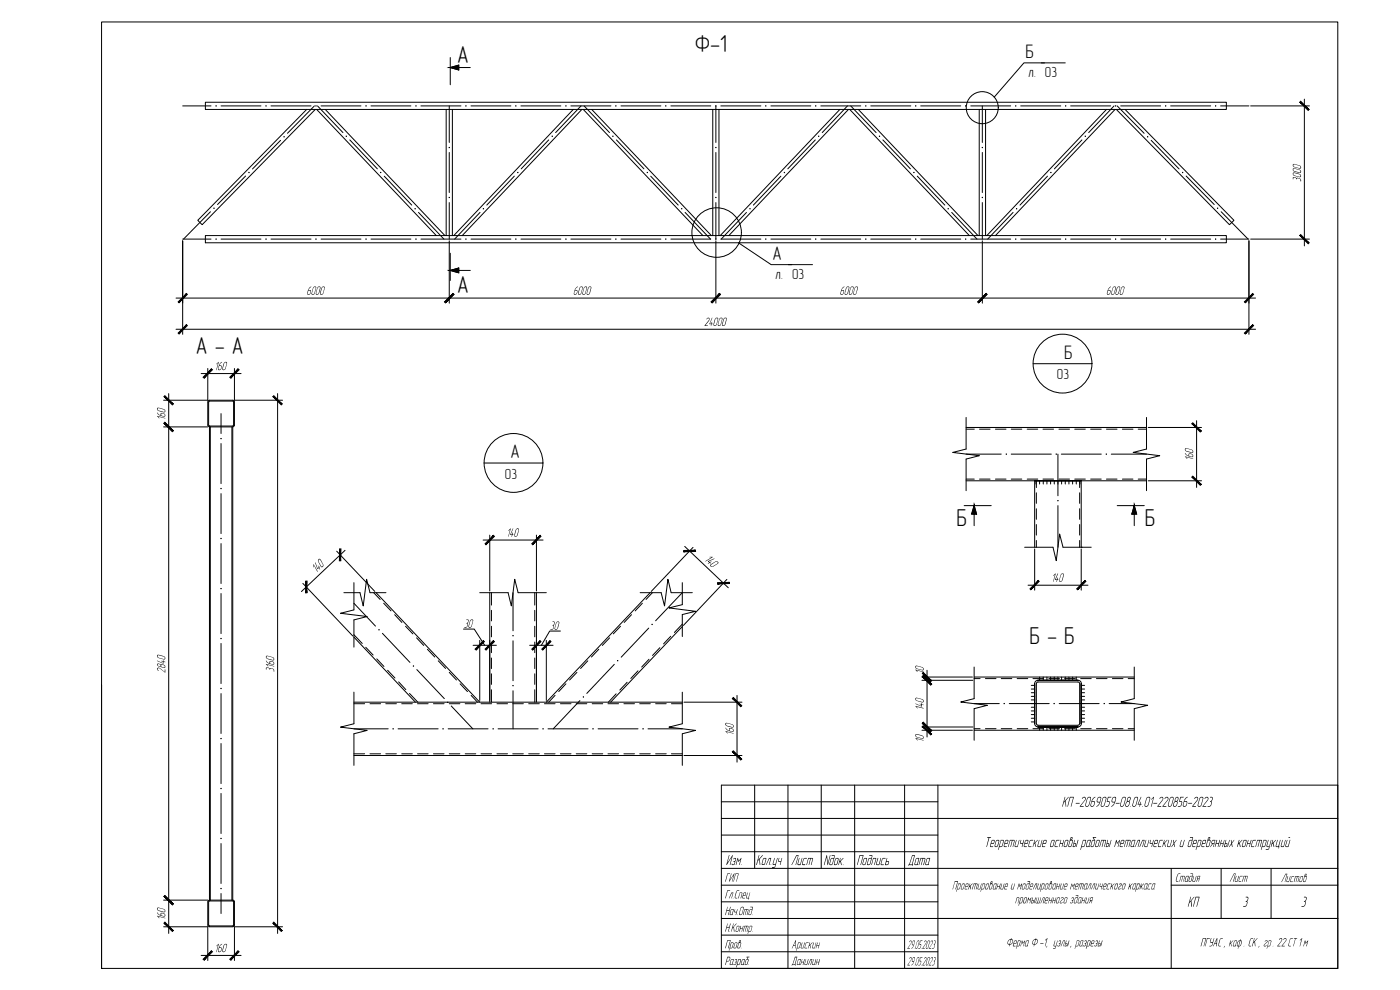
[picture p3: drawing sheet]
<svg xmlns="http://www.w3.org/2000/svg" width="420mm" height="297mm" viewBox="0 0 420 297" stroke-linecap="round" stroke-linejoin="round" font-family="sans-serif">
<!-- layer: 0 -->
<g fill="none" stroke="#000" stroke-width=".3">
<path d="M135.1 17.3v8.1M312.5 18.9h1M54.8 31.8h8.5M61.6 30.7h306.4v2.1h-306.4zM66.3 31.8h12M81.3 31.8h12M92 32.8l-32.6 33.3 1.3 1.3 33.9-34.6M94.4 31.8l-8.1 8.2M95 32.8l35.9 37.9M95.3 31.8l7.6 8M96.4 31.8h11.9M97.6 32.8l35.9 37.9"/>
<path d="M111.3 31.8h12M126.3 31.8h12M133.9 32.8v37.9M134.8 31.8v10.9M135.1 20.3l2.6-.8v1.5zM135.8 32.8v37.9M137.7 20.3h3.4M141.4 31.8h11.9M156.3 31.8h12M171.3 31.8h12M172 32.8l-35.8 37.9M174.4 31.8l-7.6 8"/>
<path d="M174.6 32.8l-35.9 37.9M175 32.8l35.9 37.9M175.3 31.8l7.6 8M177.6 32.8l35.9 37.9M186.4 31.8h11.9M201.3 31.8h12M213.9 32.8v37.9M214.8 31.8v10.9M215.8 32.8v37.9M216.3 31.8h12M231.4 31.8h11.9M246.3 31.8h12"/>
<path d="M252.1 32.8l-35.9 37.9M254.3 31.8l-7.5 8M254.6 32.8l-35.9 37.9M255 32.8l35.9 37.9M255.3 31.8l7.6 8M257.6 32.8l35.9 37.9M261.3 31.8h12M276.3 31.8h12M291.3 31.8h12M293.9 32.8v37.9M294.8 31.8v10.9M295.8 32.8v37.9"/>
<path d="M306.3 31.8h12M321.3 31.8h12M332.1 32.8l-35.9 37.9M334.3 31.8l-7.6 8M334.6 32.8l-35.9 37.9M335 32.8l34 34.6 1.3-1.3-32.6-33.3M335.3 31.8l8.1 8.2M336.3 31.8h12M351.3 31.8h12M366.3 31.8h8.5M73.7 52.8l-8.4 8.6M84.2 42.1l-8.4 8.6"/>
<path d="M105 42l8.2 8.7M115.3 52.9l8.3 8.6M134.8 45.7v12.1M154.3 52.9l-8.2 8.6M164.7 42l-8.3 8.7M185 42l8.3 8.7M195.3 52.9l8.2 8.6M214.8 45.7v12.1M234.4 52.9l-8.3 8.6M244.7 42l-8.3 8.7M265 42l8.2 8.7M275.3 52.9l8.2 8.6"/>
<path d="M294.8 45.7v12.1M314.4 52.9l-8.3 8.6M324.7 42l-8.3 8.7M345.5 42.1l8.4 8.6M356 52.8l8.4 8.6M54.8 71.7h8.5M61.6 70.7h306.4v2.1h-306.4zM63.2 63.5l-8.1 8.2M66.3 71.7h12M81.3 71.7h12M96.4 71.7h11.9M111.3 71.7h12"/>
<path d="M125.6 63.7l7.6 8M126.3 71.7h12M134.8 60.8v10.9M135.1 76v8.1M141.4 71.7h11.9M144.1 63.7l-7.7 8M156.3 71.7h12M171.3 71.7h12M186.4 71.7h11.9M201.3 71.7h12M205.6 63.7l7.6 8M214.8 60.8v10.9"/>
<path d="M216.3 71.7h12M224 63.7l-7.5 8M231.4 71.7h11.9M236.6 79.4h1M246.3 71.7h12M261.3 71.7h12M276.3 71.7h12M285.6 63.7l7.6 8M291.3 71.7h12M294.8 60.8v10.9M304 63.7l-7.6 8M306.3 71.7h12"/>
<path d="M321.3 71.7h12M336.3 71.7h12M351.3 71.7h12M366.3 71.7h8.5M366.5 63.5l8.1 8.2M135.1 81.1l2.6-.7v1.5zM137.7 81.1h3.4M62.4 120.6v7M62.4 127.6l.5 .4M62.4 120.6l.5-.5 7.2 .1 .3 .4v7l-.5 .4M62.6 120.6v7M62.7 127.6l.2 .2"/>
<path d="M62.7 120.6l.2-.3 7.1 .1 .1 7.2-.2 .2M62.9 128.1h6.9M62.9 127.8h6.9M62.9 128.1v142M63.1 128.1v142M66.3 124.1v6M66.3 133.1v12M69.6 128.1v142M69.8 128.1v142M289.9 125.3v9.4l-4 1 8 1-4 1v9.5M289.9 128.8h2.5M289.9 128.3h54.2"/>
<path d="M289.9 136.3h10.6M294 128.8h3.1M298.7 128.8h3.2M303.5 128.8h3.2M303.5 136.3h12M308.3 128.8h3.1M313 128.8h3.2M317.5 136.3v12.4M317.8 128.8h3.2M318.5 136.3h12M322.5 128.8h3.2M327.3 128.8h3.2"/>
<path d="M332.1 128.8h3.1M333.5 136.3h10.6M336.8 128.8h3.2M341.6 128.8h2.5M344.1 125.3v9.4l-4 1 8 1-4 1v9.5M66.3 148.1v12M289.3 151.7h8.2M289.9 143.7h2.5M289.9 144.3h54.2M292.4 151.7l.7 2.5h-1.5zM292.4 154.2v3.5M294 143.7h3.1"/>
<path d="M298.7 143.7h3.2M303.5 143.7h3.2M308.3 143.7h3.1M310.5 144.3v19.9M311 144.3v2M311 147.9v3.1M311 152.6v3.2M311 157.4v3.2M313 143.7h3.2M317.5 151.7v12.5M317.8 143.7h3.2M322.5 143.7h3.2"/>
<path d="M324 144.3v2M324 147.9v3.1M324 152.6v3.2M324 157.4v3.2M324.5 144.3v19.9M327.3 143.7h3.2M332.1 143.7h3.1M335.3 151.7h8.1M336.8 143.7h3.2M340.4 151.7l.7 2.5h-1.4zM340.4 154.2v3.5M341.6 143.7h2.5"/>
<path d="M66.3 163.1v12M66.3 178.1v12M103.2 177.8h4.8l1 4 1-8 1 4h4.8M106.2 174.8v8.2l-4 1 8 1-4 1v8.2M112.1 177.8l2 2.1M112.9 177.8l31.1 32.9M144 177.8h8.5l1 4 1-8 1 4h8.5M147 177.8v32.9M147.5 177.8v3.8M154 177.8v11.5M160.5 177.8v3.8M161 177.8v32.9"/>
<path d="M192.1 177.8h6.3l1 4 1-8 1 4h6.4M195.1 177.8l-31.1 32.9M195.8 177.8l-1.9 2.1M204.8 174.8v6.6l-4.1 1 8 1-3.9 1v6.6M204.8 177.8l-8 8.5M307.5 164.2h8.5l1 4 1-8 1 4h8.5M311 162.2v2M324 162.2v2M66.3 193.1v12M106.2 190.4l2.5 2.7M106.2 191.2l18.5 19.5M106.2 181l6.5 6.9"/>
<path d="M109.8 194.2l2.2 2.3M113.1 197.7l2.1 2.3M114.8 190l8.2 8.7M115.1 181l2.2 2.3M118.4 184.4l2.2 2.4M121.7 187.9l2.2 2.3M125 191.4l2.2 2.3M128.3 194.8l2.2 2.3M131.5 198.3l2.2 2.3M147.5 183.1v3.2M147.5 187.9v3.2M147.5 192.6v3.2"/>
<path d="M147.5 197.4v3.2M154 192.3v11.9M160.5 183.1v3.2M160.5 187.9v3.2M160.5 192.6v3.2M160.5 197.4v3.2M176.4 198.3l-2.2 2.3M179.7 194.8l-2.2 2.3M183 191.4l-2.2 2.3M184.4 199.3l-8.3 8.8M186.2 187.9l-2.1 2.3M189.5 184.4l-2.2 2.4"/>
<path d="M192.8 181l-2.2 2.3M194.7 188.5l-8.3 8.7M194.8 197.8l-2.2 2.3M198 194.3l-2.2 2.4M201.3 190.9l-2.2 2.3M204.8 187.3l-2.4 2.5M204.8 188l-21.5 22.7M30.5 205.6v85v-284h371v284h-371M66.3 208.1v12M106.2 207.7v9.5l-4 1 8 .9-4 1.1v9.4M106.2 211.1h3.2M106.2 210.7h98.6"/>
<path d="M106.2 218.7h10.3M111 211.1h3.2M115.8 211.1h3.2M116.3 201.1l2.2 2.3M119.5 218.7h12M119.6 204.6l2.2 2.3M120.6 211.1h3.1M122.9 208.1l2.5 2.6M125.1 200.9l8.2 8.7M125.3 211.1h3.2M130.1 211.1h3.2M134.5 218.7h12"/>
<path d="M134.8 211.1h3.2M134.8 201.7l2.2 2.3M135.4 211.8l6.5 6.9M138.1 205.2l2.2 2.3M139.6 211.1h3.2M141.4 208.6l1.9 2.1M144.4 211.1h3.1M147.5 202.2v3.1M147.5 207v3.7M149.1 211.1h3.2M149.5 218.7h12M153.9 211.1h3.2"/>
<path d="M154 207.2v11.5M158.7 211.1h3.1M160.5 202.2v3.1M160.5 207v3.7M163.4 211.1h3.2M164.5 218.7h12M166.6 208.6l-1.9 2.1M168.2 211.1h3.2M169.8 205.2l-2.1 2.3M172.9 211.1h3.2M173.1 201.7l-2.2 2.3M174 210.2l-8 8.5"/>
<path d="M177.7 211.1h3.2M179.5 218.7h12M182.5 211.1h3.1M184.9 208.2l-2.3 2.5M187.2 211.1h3.2M188.2 204.7l-2.2 2.3M191.5 201.3l-2.2 2.3M192 211.1h3.2M194.5 218.7h10.3M196.8 211.1h3.1M201.5 211.1h3.3M204.8 207.7v9.5l-4.1 1 8 .9-3.9 1.1v9.4"/>
<path d="M292.4 200.1v9.5l-4.1 1 8 1-3.9 1v9.5M292.4 218.6h1.7M292.4 203.6h1.7M292.4 219.1h48M292.4 203.1h48M292.4 211.1h7.5M295.7 218.6h3.2M295.7 203.6h3.2M300.5 218.6h3.2M300.5 203.6h3.2M302.9 211.1h12M305.3 218.6h3.1"/>
<path d="M305.3 203.6h3.1M310 218.6h3.2M310 203.6h3.2M310.5 217.1a.99 .99 0 0 0 1 1h12a1.07 1.07 0 0 0 1-1M310.5 217.1v-12a.99 .99 0 0 1 1-1h12a1 1 0 0 1 1 1v12M311 217.1l.5 .5M311 217.1v-12l.5-.5 12.3 .1 .2 .4v12M311.5 217.6h12M314.8 218.6h3.2M314.8 203.6h3.2M317.9 211.1h12M319.5 218.6h3.2"/>
<path d="M319.5 203.6h3.2M324 217.1l-.5 .5M324.3 218.6h3.2M324.3 203.6h3.2M329.1 218.6h3.1M329.1 203.6h3.1M332.9 211.1h7.5M333.8 218.6h3.2M333.8 203.6h3.2M338.6 218.6h1.8M338.6 203.6h1.8M340.4 200.1v9.5l-4 1 8 1-4 1v9.5"/>
<path d="M66.3 223.1v12M66.3 238.1v12M106.2 226.2h3.2M106.2 226.7h98.6M111 226.2h3.2M115.8 226.2h3.2M120.6 226.2h3.1M125.3 226.2h3.2M130.1 226.2h3.2M134.8 226.2h3.2M139.6 226.2h3.2M144.4 226.2h3.1"/>
<path d="M149.1 226.2h3.2M153.9 226.2h3.2M158.7 226.2h3.1M163.4 226.2h3.2M168.2 226.2h3.2M172.9 226.2h3.2M177.7 226.2h3.2M182.5 226.2h3.1M187.2 226.2h3.2M192 226.2h3.2M196.8 226.2h3.1M201.5 226.2h3.3"/>
<path d="M216.5 235.6h185v55h-185zM226.5 235.6v24.9M236.5 235.6v55M246.5 235.6v24.9M256.5 235.6v55M271.5 235.6v55M281.5 235.6v55M66.3 253.1v12M216.5 245.6h185M216.5 250.6h65M216.5 255.6h65M216.5 240.6h65"/>
<path d="M62.4 270.6v7M62.6 270.6v7M62.7 277.5l.2 .3M62.7 270.6l.2-.3 7.1 .1 .1 7.2-.2 .2M62.9 277.8h6.9M62.9 270.1h6.9M62.9 270.1l-.5 .5M66.3 268.1v6M69.9 270.1l.5 .5v6.9l-.3 .5h-7.2l-.5-.5M216.5 270.6h65M216.5 275.6h185M216.5 265.6h65"/>
<path d="M216.5 260.5h185M351.5 265.6h50M351.5 260.5v30.1M366.5 260.5v15.1M381.5 260.5v15.1M216.5 280.6h65M216.5 285.6h65"/>
<circle cx="318.9" cy="109.1" r="8.8"/>
<circle cx="154.1" cy="138.9" r="8.8"/>
</g>
<g fill="#000" stroke="#000" stroke-width=".3">
<path d="M64.9 31.7v.2zM79.8 31.7v.2zM109.9 31.7v.2zM124.8 31.7v.2zM154.8 31.7v.2zM169.8 31.7v.2zM184.8 31.7v.2zM199.8 31.7v.2zM214.8 31.7v.2zM244.7 31.8h.2zM259.8 31.7v.2zM274.8 31.7v.2z"/>
<path d="M319.8 31.7v.2zM349.8 31.8h.1zM85.2 41h.1zM114.2 51.8h.1zM165.7 40.9h.1zM214.8 59.3h.1zM214.8 44.3h.1zM235.3 51.8h.2zM263.9 40.9h.1zM294.7 59.3h.2zM325.6 40.9h.2zM354.8 51.8h.2z"/>
<path d="M79.8 71.7h.1zM109.8 71.7h.1zM145 62.6h.2zM229.7 71.7h.2zM259.8 71.7h.1zM284.6 62.6v.1zM289.7 71.7h.2zM304.8 71.7h.1zM305 62.6h.2zM334.7 71.7h.2zM349.8 71.7h.1zM66.3 131.6h.1z"/>
<path d="M66.3 176.6h.1zM66.3 191.6h.1zM153.9 190.7h.2zM185.4 198.1v.2zM195.7 187.3v.1zM117.9 218.7h.2zM134.3 210.7h.2zM175 209.1h.2zM316.3 211.1h.1zM66.3 251.6h.1zM66.3 266.6h.1z"/>
<path d="M135.1 20.3h2.6v-.8zM135.1 20.3h2.6v.7z"/>
<path d="M390.1 30.6l2.5 2.5 .3-.2zM390.1 30.6l.3-.2 2.5 2.5z"/>
<path d="M390.4 70.4l-.3 .2 2.8 2.3zM390.1 70.6l2.8 2.3-.3 .2z"/>
<path d="M56 97.4l-2.3 2.8 2.5-2.5zM56 97.4l-2.3 2.8-.2-.3z"/>
<path d="M56 88.1l-2.3 2.7 2.5-2.5zM56 88.1l-2.3 2.7-.2-.2z"/>
<path d="M133.4 90.6l.3 .2 2.2-2.7zM135.9 88.1l.3 .2-2.5 2.5z"/>
<path d="M135.9 88.1l-2.2 2.7 2.5-2.5zM135.9 88.1l-2.2 2.7-.3-.2z"/>
<path d="M135.1 81.1h2.6v-.7zM135.1 81.1h2.6v.8z"/>
<path d="M213.4 90.6l.3 .2 2.2-2.7zM215.9 88.1l.3 .2-2.5 2.5z"/>
<path d="M215.9 88.1l-2.2 2.7 2.5-2.5zM215.9 88.1l-2.2 2.7-.3-.2z"/>
<path d="M293.5 90.6l.2 .2 2.3-2.7zM296 88.1l.2 .2-2.5 2.5z"/>
<path d="M296 88.1l-2.3 2.7 2.5-2.5zM296 88.1l-2.3 2.7-.2-.2z"/>
<path d="M373.5 99.9l.2 .3 2.3-2.8zM376 97.4l.2 .3-2.5 2.5z"/>
<path d="M373.5 90.6l.2 .2 2.3-2.7zM376 88.1l.2 .2-2.5 2.5z"/>
<path d="M63.5 110.7l-2.2 2.7 2.5-2.5zM63.5 110.7l-2.2 2.7-.3-.2z"/>
<path d="M69 113.2l.3 .2 2.2-2.7zM71.5 110.7l.3 .2-2.5 2.5z"/>
<path d="M49.5 126.7l-.3 .3 2.8 2.2zM49.2 127l2.8 2.2-.3 .3z"/>
<path d="M49.2 127l2.5 2.5 .3-.3zM49.2 127l.3-.3 2.5 2.5z"/>
<path d="M49.2 119l2.5 2.5 .3-.3zM49.2 119l.3-.3 2.5 2.5z"/>
<path d="M81.9 119l2.5 2.5 .3-.3zM82.2 118.7l2.5 2.5-2.8-2.2z"/>
<path d="M357.7 127.1l2.5 2.5 .3-.2zM357.7 127.1l.3-.2 2.5 2.5z"/>
<path d="M292.4 151.7v2.5h-.8zM292.4 151.7v2.5h.7z"/>
<path d="M340.4 151.7v2.5h-.7zM340.4 151.7v2.5h.7z"/>
<path d="M358 142.9l-.3 .2 2.8 2.3zM357.7 143.1l2.8 2.3-.3 .2z"/>
<path d="M91.8 174.4l.3 3.5 .1-3.5zM91.8 174.4l.3 3.5h-.4z"/>
<path d="M101.9 164.7v3.6h.3zM101.9 164.7h.4l-.1 3.6z"/>
<path d="M148.1 160.6l-2.3 2.8 2.6-2.5zM148.1 160.6l-2.3 2.8-.2-.3z"/>
<path d="M159.6 163.1l.3 .3 2.2-2.8zM162.1 160.6l.2 .3-2.4 2.5z"/>
<path d="M205.2 165.6l3.5-.1v-.4zM205.2 165.2l3.5-.1-3.5 .5z"/>
<path d="M215.3 174.8v.4l3.6-.5zM215.3 175.2l3.6-.5v.4z"/>
<path d="M311.6 174.2l-2.2 2.7 2.5-2.5zM311.6 174.2l-2.2 2.7-.3-.2z"/>
<path d="M323.1 176.7l.3 .2 2.2-2.7zM325.6 174.2l.3 .2-2.5 2.5z"/>
<path d="M145.1 192.3l-2.2 2.7 2.5-2.5zM145.1 192.3l-2.2 2.7-.3-.2z"/>
<path d="M145.6 194.8l.2 .2 2.3-2.7zM148.1 192.3l.3 .2-2.6 2.5z"/>
<path d="M162.1 192.3l-2.2 2.7 2.4-2.5zM162.1 192.3l-2.2 2.7-.3-.2z"/>
<path d="M162.6 194.8l.3 .2 2.2-2.7zM165.1 192.3l.3 .2-2.5 2.5z"/>
<path d="M219.8 209.5l2.5 2.5 .3-.2zM219.8 209.5l.3-.2 2.5 2.5z"/>
<path d="M277.1 217.7l-.3 .3 2.8 2.2zM276.8 218l2.8 2.2-.3 .3z"/>
<path d="M277.1 216.7l-.3 .3 2.8 2.2zM276.8 217l2.8 2.2-.3 .3z"/>
<path d="M277.1 202.7l-.3 .3 2.8 2.3zM276.8 203l2.8 2.3-.3 .2z"/>
<path d="M276.8 217l2.5 2.5 .3-.3zM277.1 216.7l2.5 2.5-2.8-2.2z"/>
<path d="M276.8 203l2.5 2.5 .3-.2zM277.1 202.7l2.5 2.6-2.8-2.3z"/>
<path d="M276.8 202l2.5 2.5 .3-.3zM277.1 201.7l2.5 2.5-2.8-2.2z"/>
<path d="M219.8 225.5l2.8 2.3-2.5-2.5zM219.8 225.5l2.8 2.3-.3 .2z"/>
<path d="M49.5 276.7l-.3 .3 2.8 2.2zM49.2 277l2.8 2.2-.3 .3z"/>
<path d="M49.5 268.7l-.3 .3 2.8 2.2zM49.2 269l2.8 2.2-.3 .3z"/>
<path d="M49.2 269l2.5 2.5 .3-.3zM49.2 269l.3-.3 2.5 2.5z"/>
<path d="M82.2 276.7l-.3 .3 2.8 2.2zM81.9 277l2.8 2.2-.3 .3z"/>
<path d="M63.5 285.3l-2.2 2.8 2.5-2.5zM63.5 285.3l-2.2 2.8-.3-.3z"/>
<path d="M69 287.8l.3 .3 2.2-2.8zM71.5 285.3l.3 .3-2.5 2.5z"/>
<circle cx="94.8" cy="31.8" r=".07"/>
<circle cx="139.8" cy="31.8" r=".07"/>
<circle cx="229.8" cy="31.8" r=".07"/>
<circle cx="289.8" cy="31.8" r=".07"/>
<circle cx="304.9" cy="31.8" r=".07"/>
<circle cx="334.8" cy="31.8" r=".07"/>
<circle cx="364.8" cy="31.8" r=".07"/>
<circle cx="74.7" cy="51.7" r=".07"/>
<circle cx="103.9" cy="40.9" r=".07"/>
<circle cx="134.8" cy="59.2" r=".07"/>
<circle cx="134.8" cy="44.3" r=".07"/>
<circle cx="155.4" cy="51.7" r=".07"/>
<circle cx="183.9" cy="40.9" r=".07"/>
<circle cx="194.3" cy="51.7" r=".07"/>
<circle cx="245.7" cy="40.9" r=".07"/>
<circle cx="274.3" cy="51.7" r=".07"/>
<circle cx="294.8" cy="44.3" r=".07"/>
<circle cx="315.4" cy="51.7" r=".07"/>
<circle cx="344.4" cy="41" r=".07"/>
<circle cx="64.9" cy="71.7" r=".07"/>
<circle cx="94.8" cy="71.7" r=".07"/>
<circle cx="124.6" cy="62.6" r=".07"/>
<circle cx="124.9" cy="71.7" r=".07"/>
<circle cx="139.8" cy="71.7" r=".07"/>
<circle cx="154.8" cy="71.7" r=".07"/>
<circle cx="169.9" cy="71.7" r=".07"/>
<circle cx="184.8" cy="71.7" r=".07"/>
<circle cx="199.8" cy="71.7" r=".07"/>
<circle cx="204.6" cy="62.6" r=".07"/>
<circle cx="214.9" cy="71.7" r=".07"/>
<circle cx="225.1" cy="62.6" r=".07"/>
<circle cx="244.8" cy="71.7" r=".07"/>
<circle cx="274.8" cy="71.7" r=".07"/>
<circle cx="319.8" cy="71.7" r=".07"/>
<circle cx="364.8" cy="71.7" r=".07"/>
<circle cx="365.4" cy="62.5" r=".07"/>
<circle cx="302" cy="136.2" r=".07"/>
<circle cx="317" cy="136.2" r=".07"/>
<circle cx="332" cy="136.2" r=".07"/>
<circle cx="66.3" cy="146.6" r=".07"/>
<circle cx="317.5" cy="150.2" r=".07"/>
<circle cx="66.3" cy="161.6" r=".07"/>
<circle cx="124.1" cy="199.8" r=".07"/>
<circle cx="66.3" cy="206.6" r=".07"/>
<circle cx="133" cy="218.7" r=".07"/>
<circle cx="148" cy="218.7" r=".07"/>
<circle cx="154" cy="205.7" r=".07"/>
<circle cx="163" cy="218.7" r=".07"/>
<circle cx="178" cy="218.7" r=".07"/>
<circle cx="193" cy="218.7" r=".07"/>
<circle cx="301.4" cy="211.1" r=".07"/>
<circle cx="66.3" cy="236.6" r=".07"/>
<circle cx="66.3" cy="221.6" r=".07"/>
</g>
<g fill="#fff" stroke="#fff" stroke-width=".3">
<path d="M208.6 10.3l12.4 5.6h-12.4zM208.6 10.3l12.4 5.6v-5.6z"/>
<path d="M136.9 13.5l3.5 5.6h-3.5zM136.9 13.5l3.5 5.6v-5.6z"/>
<path d="M136.9 82.7l3.5 5.6h-3.5zM136.9 82.7l3.5 5.6v-5.6z"/>
<path d="M58.8 101l15.1 5.5h-15.1zM58.8 101l15.1 5.5v-5.5z"/>
<path d="M286.8 152.5l3.1 5.6h-3.1zM286.8 152.5l3.1 5.6v-5.6z"/>
<path d="M343.3 152.5l3.1 5.6h-3.1zM343.3 152.5l3.1 5.6v-5.6z"/>
<path d="M309 187.8l14.2 5.6h-14.2zM309 187.8l14.2 5.6v-5.6z"/>
</g>
<!-- layer: AS_INS_ON -->
<g fill="none" stroke="#000" stroke-width=".3">
<path d="M319.7 18.9h-12.4l-8.9 10.3M221.6 72.8l9.8 6.6h12.4M310 109.1h17.7M145.2 138.9h17.7M310.5 144.3h14h-14M310.9 144.3v.9M312 144.3v.9M313.1 144.3v.9M314.2 144.3v.9M315.3 144.3v.9M316.4 144.3v.9M317.5 144.3v.9"/>
<path d="M318.6 144.3v.9M319.7 144.3v.9M320.8 144.3v.9M321.9 144.3v.9M323 144.3v.9M324.1 144.3v.9M324.5 164.2h.1M309.5 216.6h1M309.5 215.5h1M309.5 214.4h1M309.5 213.3h1M309.5 212.2h1"/>
<path d="M309.5 211.1h1M309.5 210h1M309.5 208.9h1M309.5 207.8h1M309.5 206.7h1M309.5 205.6h1M310.5 217.1v-12v12M311.5 204.1h12h-12M311.5 218.1h12h-12M312 203.1v1M312 218.1v1M313.1 203.1v1"/>
<path d="M313.1 218.1v1M314.2 203.1v1M314.2 218.1v1M315.3 203.1v1M315.3 218.1v1M316.4 203.1v1M316.4 218.1v1M317.5 203.1v1M317.5 218.1v1M318.6 203.1v1M318.6 218.1v1M319.7 203.1v1"/>
<path d="M319.7 218.1v1M320.8 203.1v1M320.8 218.1v1M321.9 203.1v1M321.9 218.1v1M323 203.1v1M323 218.1v1M324.5 217.1v-12v12M324.5 216.6h1M324.5 215.5h1M324.5 214.4h1M324.5 213.3h1"/>
<path d="M324.5 212.2h1M324.5 211.1h1M324.5 210h1M324.5 208.9h1M324.5 207.8h1M324.5 206.7h1M324.5 205.6h1"/>
<circle cx="294.8" cy="32.3" r="4.8"/>
<circle cx="215.1" cy="69.8" r="7.4"/>
</g>
<!-- layer: AS_DIM_ON -->
<path d="M211.1 95l7.4 3.1h-7.4zM211.1 95l7.4 3.1v-3.1z" fill="#fff" stroke="#fff" stroke-width=".3"/>
<g fill="none" stroke="#000" stroke-width=".3">
<path d="M375.3 31.8h17.7M391.5 29.7v44.1M54.8 72.2v28.1M134.8 72.2v18.8M214.8 72.2v18.8M294.8 72.2v18.8M374.8 72.2v28.1M375.3 71.7h17.7M52.8 89.4h324M52.8 98.8h324M50.6 118.1v162M60.4 112.1h11.9"/>
<path d="M62.4 110.6v9.5h-13.3M70.4 110.6v9.5h14.4M83.3 118.1v162M49.1 128.1h13.3M344.6 128.3h16M359.1 126.2v20M344.6 144.3h16M90.9 175l15 15.8M101 165.4l11.5 12M103.5 165.1l-13 12.4M145 162h18M147 160.6v16.7"/>
<path d="M161 160.6v16.7M205.5 163.9l13.1 12.4M208 164.2l-12.5 13.2M218.1 173.8l-13 13.8M308.5 175.6h18M310.5 164.7v12.4M324.5 164.7v12.4M139.1 188.8h3.2l3.2 4.8M142 193.6h7M144 192.1v18.1M147 192.1v18.1M159 193.6h7"/>
<path d="M161 192.1v18.1M164 192.1v18.1M168.2 189.3h-3.2l-2.5 4.3M205.3 210.7h17.4M221.2 208.6v20.1M276.7 219.1h15.1M276.7 218.1h15.3M276.7 204.1h15.3M276.7 203.1h15.1M278.2 201.1v20M205.3 226.7h17.4M49.1 278.1h13.3v10.1"/>
<path d="M49.1 270.1h13.3M84.8 278.1h-14.4v10.1M60.4 286.7h11.9"/>
</g>
<g font-size="7.3">
<text x="208.6" y="15.6">Ф-1</text>
<text x="137.2" y="18.8">А</text>
<text x="137.2" y="88">А</text>
<text x="58.8" y="106.2">А - А</text>
<text x="287.1" y="157.8">Б</text>
<text x="343.6" y="157.8">Б</text>
<text x="309" y="193.1">Б - Б</text>
</g>
<g font-size="5.9">
<text x="307.7" y="17.4">Б</text>
<text x="231.8" y="78">А</text>
<text x="319.4" y="107.6">Б</text>
<text x="153.2" y="137.4">А</text>
</g>
<g font-size="4.8">
<text x="318.6" y="242">КП-2069059-08.04.01-220856-2023</text>
<text x="295.3" y="254.2">Теоретические основы работы металлических и деревянных конструкций</text>
<text x="217.8" y="259.6">Изм.</text>
<text x="226.8" y="259.5">Кол.уч</text>
<text x="237.4" y="259.6">Лист</text>
<text x="247.1" y="259.6">Nдок.</text>
<text x="257" y="259.6">Подпись</text>
<text x="272.4" y="259.6">Дата</text>
<text x="356.3" y="272.1">КП</text>
<text x="372.9" y="272.1">3</text>
<text x="390.4" y="272.1">3</text>
</g>
<g font-size="4.4">
<text x="308.5" y="23.1">л. 03</text>
<text x="232.6" y="83.6">л. 03</text>
<text x="317.2" y="113.8">03</text>
<text x="151.6" y="143.6">03</text>
</g>
<g font-size="4">
<text x="390.5" y="54.6" transform="rotate(-90 390.5 54.6)">3000</text>
<text x="91.9" y="88.5">6000</text>
<text x="171.9" y="88.5">6000</text>
<text x="251.9" y="88.5">6000</text>
<text x="331.9" y="88.5">6000</text>
<text x="211.3" y="97.8">24000</text>
<text x="64.3" y="111.1">160</text>
<text x="49.6" y="126.1" transform="rotate(-90 49.6 126.1)">160</text>
<text x="358.1" y="138.3" transform="rotate(-90 358.1 138.3)">160</text>
<text x="151.9" y="161">140</text>
<text x="94.8" y="172" transform="rotate(-44 94.8 172)">140</text>
<text x="211.2" y="168" transform="rotate(44 211.2 168)">140</text>
<text x="315.5" y="174.6">140</text>
<text x="139.2" y="188.4">30</text>
<text x="165" y="189">30</text>
<text x="49.6" y="202" transform="rotate(-90 49.6 202)">2840</text>
<text x="82.3" y="201.7" transform="rotate(-90 82.3 201.7)">3160</text>
<text x="277.2" y="202.3" transform="rotate(-90 277.2 202.3)">10</text>
<text x="277.2" y="213.2" transform="rotate(-90 277.2 213.2)">140</text>
<text x="220.2" y="220.7" transform="rotate(-90 220.2 220.7)">160</text>
<text x="277.2" y="222.8" transform="rotate(-90 277.2 222.8)">10</text>
<text x="217.5" y="264.6">ГИП</text>
<text x="217.5" y="269.6">Гл.Спец</text>
<text x="285.7" y="266.9">Проектирование и моделирование металлического каркаса</text>
<text x="352.6" y="264.6">Стадия</text>
<text x="368.9" y="264.6">Лист</text>
<text x="384.4" y="264.7">Листов</text>
<text x="217.5" y="274.6">Нач.Отд.</text>
<text x="304.5" y="271">промышленного здания</text>
<text x="49.6" y="276.1" transform="rotate(-90 49.6 276.1)">160</text>
<text x="217.5" y="279.6">Н.Контр.</text>
<text x="64.3" y="285.7">160</text>
<text x="217.5" y="284.6">Пров.</text>
<text x="237.5" y="284.6">Арискин</text>
<text x="272.2" y="284.7">29.05.2023</text>
<text x="301.9" y="284">Ферма Ф-1, узлы, разрезы</text>
<text x="360.2" y="284">ПГУАС, каф. СК, гр. 22СТ1м</text>
<text x="217.5" y="289.5">Разраб.</text>
<text x="237.5" y="289.5">Данилин</text>
<text x="272.2" y="289.7">29.05.2023</text>
</g>
</svg>
